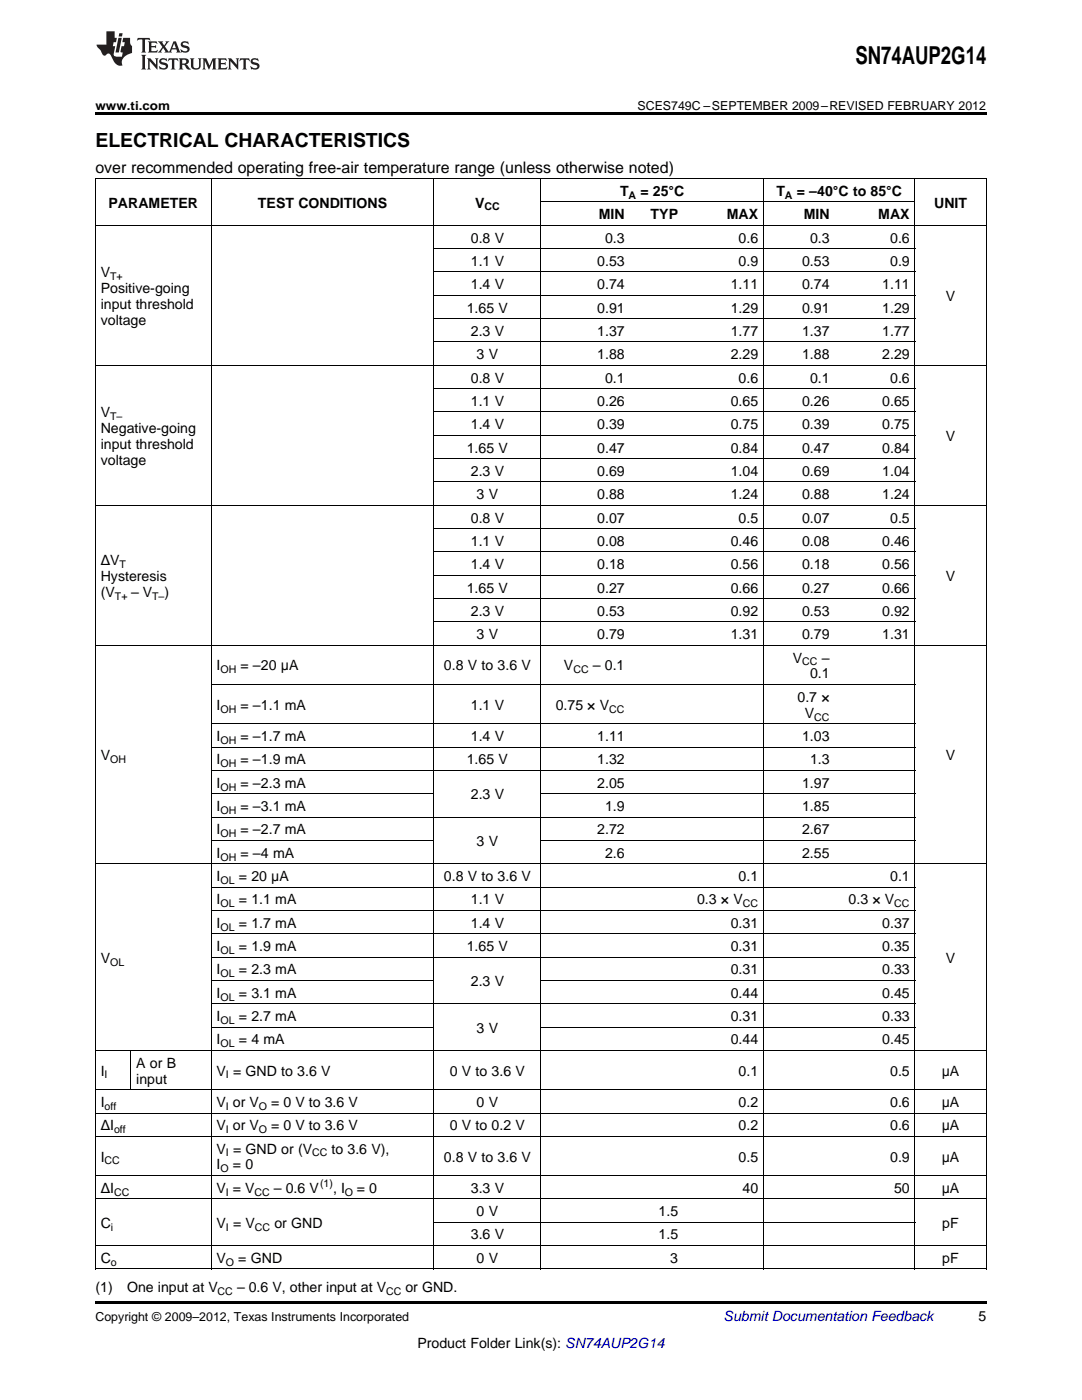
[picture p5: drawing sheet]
<svg xmlns="http://www.w3.org/2000/svg" width="216mm" height="279mm" viewBox="0 0 216 279" stroke-linecap="round" stroke-linejoin="round" font-family="sans-serif">
<g fill="#231f20">
<path d="M27.5 7.6l-.1 .5 .4-.2h.6v.1v2.1l-.2 .4h1l-.3-.4v-2.1l.1-.1h.5l.5 .2-.2-.5zM29.5 8.3l.2 .3v1.5l-.2 .4h1.8l.2-.6a1.04 1.04 0 0 1-1.3 .2v-.7h.6l.3 .2v-.6l-.3 .2h-.6v-.6l.8-.1 .4 .3-.2-.5zM31.5 8.3l.9 1.1-.9 1.1h.8l-.2-.2 .5-.7 .4 .7-.2 .2h1.5l-.1-.2 .1-.4h.9l.1 .4-.2 .2h1l-.3-.3-.7-1.9h-.5l-.9 2-.8-1 .9-1h-.8l.1 .3-.3 .5-.4-.6 .2-.2zM34.7 8.6l.4 1h-.7zM36.3 8.4a.63 .63 0 0 0-.2 .7 .63 .63 0 0 0 .6 .4l.6 .2 .1 .2a.75 .75 0 0 1-.7 .4 .75 .75 0 0 1-.6-.5l.1 .7 .1-.1a1.11 1.11 0 0 0 1.5-.6 1.13 1.13 0 0 0-1.2-.8l-.1-.4a1.04 1.04 0 0 1 1.2 .2l-.2-.5-.1 .1-.5-.2zM28.2 10.9l.2 .4v2.2l-.2 .4h1l-.3-.4v-2.2l.3-.4zM29.3 11.6l.3 .4v1.5l-.3 .4h.8l-.2-.4v-1.3l1.5 1.7v-1.9l.2-.4h-.7l.2 .4v.9l-1.1-1.3zM32 11.8a.62 .62 0 0 0-.2 .7 .62 .62 0 0 0 .6 .4l.6 .1 .1 .3a.76 .76 0 0 1-.7 .3 .76 .76 0 0 1-.6-.4l.1 .7 .1-.1a1.11 1.11 0 0 0 1.5-.6 1.13 1.13 0 0 0-1.2-.8l-.1-.4a1.04 1.04 0 0 1 1.2 .2l-.2-.6-.1 .1-.5-.1zM33.7 11.6l-.2 .6a.61 .61 0 0 1 .8-.3v1.6l-.2 .4h.9l-.2-.4v-1.6a.63 .63 0 0 1 .8 .3l-.2-.6zM35.6 11.6l.3 .4v1.5l-.3 .4h1l-.2-.2v-.8l.5 .2a.76 .76 0 0 0 1.2 .7l-1-1a.58 .58 0 0 0 .6-.5 .58 .58 0 0 0-.5-.6zM36.4 11.9h.1a.45 .45 0 0 1 .5 .1 .45 .45 0 0 1 .1 .5l-.7 .2zM37.9 11.6l.2 .2a2.17 2.17 0 0 0 .3 1.9 .99 .99 0 0 0 1.6-.6v-1.1l.2-.4h-.7l.2 .2a1.92 1.92 0 0 1-.2 1.8 .6 .6 0 0 1-.9-.5v-1.1l.2-.4zM40.4 11.6l.2 .4v1.5l-.2 .4h.7l-.2-.4v-1.4l.8 1.8 .8-1.8v1.4l-.2 .4h.9l-.2-.4v-1.5l.2-.4h-.8l-.6 1.5-.6-1.5zM43.4 11.6l.2 .4v1.5l-.2 .4h1.8l.2-.6a1.04 1.04 0 0 1-1.3 .1v-.6h.5l.4 .2v-.6l-.4 .2h-.5v-.7h.8l.3 .3-.1-.6zM45.5 11.6l.2 .4v1.5l-.2 .4h.7l-.2-.4v-1.3l1.5 1.7v-1.9l.2-.4h-.7l.2 .4v.9l-1.1-1.3zM47.9 11.6l-.1 .6a.61 .61 0 0 1 .8-.3v1.6l-.3 .4h1l-.3-.4 .1-1.6a.63 .63 0 0 1 .7 .3l-.1-.6zM50.2 11.8a.62 .62 0 0 0-.2 .7 .62 .62 0 0 0 .6 .4l.6 .1 .2 .3a.76 .76 0 0 1-.8 .3 .76 .76 0 0 1-.6-.4l.1 .7 .2-.1a1.11 1.11 0 0 0 1.5-.6 1.13 1.13 0 0 0-1.3-.8l-.1-.4a1.04 1.04 0 0 1 1.2 .2l-.1-.6-.2 .1-.5-.1z"/>
<path d="M21.2 6.3v2.6h-1.9l.1 .4 .7 .9a.91 .91 0 0 0 1 .8 .56 .56 0 0 1 .5-.3 .56 .56 0 0 1 .5 .3l.4 .8a1.53 1.53 0 0 0 1.9 1.2 1.54 1.54 0 0 1 1-2.1l.9-.3v-1.4a1.52 1.52 0 0 1-.3-1.6h-1.4l-.2 .8h.5l-.2 .8h-.4l-.2 1v.2l.4 .1-.2 .8a1.93 1.93 0 0 1-1.6-.3l.3-1.8h-.5l.2-.8h.4l.2-.8h-.4v-1.3zM23.6 7.6l-.6 2.9h.7l.6-2.9zM23.8 6.6l-.1 .7h.6l.2-.7z"/>
</g>
<path d="M19 22.5h177.8v.5h-177.8zM19 259.7h177.8v.5h-177.8z" fill="#000"/>
<g fill="none" stroke="#000" stroke-width=".2">
<path d="M19 35.6h177.8M19.1 35.7v217.6M42.1 35.7v217.6M86.6 35.7v217.6M107.9 35.7v217.6M152.3 35.7v217.6M182.5 35.7v217.6M196.8 35.7v217.6M19 45h177.8M86.6 58.9h96M86.6 54.3h96M86.6 49.6h96"/>
<path d="M107.9 40.3h74.7M19 72.9h177.8M86.6 77.6h96M86.6 68.2h96M86.6 63.6h96M86.6 96.2h96M86.6 91.5h96M86.6 86.9h96M86.6 82.2h96M19 100.8h177.8M86.6 119.5h96M86.6 114.8h96"/>
<path d="M86.6 110.2h96M86.6 105.5h96M19 128.8h177.8M42.2 136.6h140.4M86.6 124.1h96M42.2 158.4h44.4M42.2 153.8h140.4M42.2 149.1h140.4M42.2 144.4h140.4M107.9 158.4h74.7M19 172.4h177.8M42.2 177h140.4"/>
<path d="M42.2 167.7h44.4M42.2 163.1h140.4M107.9 167.7h74.7M42.2 195.7h44.4M42.2 191h140.4M42.2 186.4h140.4M42.2 181.7h140.4M107.9 195.7h74.7M19 217.5h177.8M19 209.6h177.8M26.1 209.7v7.8M42.2 205h44.4"/>
<path d="M42.2 200.3h140.4M107.9 205h74.7M19 239.3h177.8M19 234.6h177.8M19 226.8h177.8M19 222.1h177.8M19 253.2h177.8M19 248.6h177.8M86.6 243.9h96"/>
</g>
<text font-size="4.9" x="170.7" y="12.8">SN74AUP2G14</text>
<text font-size="3.9" x="19" y="29.3">ELECTRICAL CHARACTERISTICS</text>
<text font-size="3.2" x="19" y="34.4">over recommended operating free-air temperature range (unless otherwise noted)</text>
<g font-size="2.8">
<text x="21.7" y="41.4">PARAMETER</text>
<text x="51.5" y="41.4">TEST CONDITIONS</text>
<text x="94.8" y="41.4">V</text>
<text x="123.7" y="39.1">T</text>
<text x="127.8" y="39.1">= 25°C</text>
<text x="154.9" y="39.1">T</text>
<text x="159" y="39.1">= –40°C to 85°C</text>
<text x="186.4" y="41.4">UNIT</text>
<text x="119.5" y="43.7">MIN</text>
<text x="129.8" y="43.7">TYP</text>
<text x="145" y="43.7">MAX</text>
<text x="160.4" y="43.7">MIN</text>
<text x="175.3" y="43.7">MAX</text>
<text x="93.9" y="48.4">0.8 V</text>
<text x="93.9" y="53.1">1.1 V</text>
<text x="119.2" y="53.1">0.53</text>
<text x="120.7" y="48.4">0.3</text>
<text x="147.4" y="48.4">0.6</text>
<text x="147.4" y="53.1">0.9</text>
<text x="160.1" y="53.1">0.53</text>
<text x="161.6" y="48.4">0.3</text>
<text x="177.6" y="48.4">0.6</text>
<text x="177.6" y="53.1">0.9</text>
<text x="20.1" y="55.3">V</text>
<text x="20.1" y="58.5">Positive-going</text>
<text x="93.9" y="57.7">1.4 V</text>
<text x="119.2" y="57.7">0.74</text>
<text x="145.8" y="57.7">1.11</text>
<text x="160.1" y="57.7">0.74</text>
<text x="176" y="57.7">1.11</text>
<text x="20.1" y="61.6">input threshold</text>
<text x="20.1" y="64.8">voltage</text>
<text x="93.1" y="62.4">1.65 V</text>
<text x="119.2" y="62.4">0.91</text>
<text x="145.8" y="62.4">1.29</text>
<text x="160.1" y="62.4">0.91</text>
<text x="176" y="62.4">1.29</text>
<text x="188.7" y="60">V</text>
<text x="93.9" y="67">2.3 V</text>
<text x="95.1" y="71.7">3 V</text>
<text x="119.2" y="67">1.37</text>
<text x="119.2" y="71.7">1.88</text>
<text x="145.8" y="67">1.77</text>
<text x="145.8" y="71.7">2.29</text>
<text x="160.1" y="67">1.37</text>
<text x="160.1" y="71.7">1.88</text>
<text x="176" y="67">1.77</text>
<text x="176" y="71.7">2.29</text>
<text x="93.9" y="76.3">0.8 V</text>
<text x="120.7" y="76.3">0.1</text>
<text x="147.4" y="76.3">0.6</text>
<text x="161.6" y="76.3">0.1</text>
<text x="177.6" y="76.3">0.6</text>
<text x="20.1" y="83.2">V</text>
<text x="93.9" y="81">1.1 V</text>
<text x="119.2" y="81">0.26</text>
<text x="145.8" y="81">0.65</text>
<text x="160.1" y="81">0.26</text>
<text x="176" y="81">0.65</text>
<text x="20.1" y="86.4">Negative-going</text>
<text x="20.1" y="89.6">input threshold</text>
<text x="93.9" y="85.7">1.4 V</text>
<text x="119.2" y="85.7">0.39</text>
<text x="145.8" y="85.7">0.75</text>
<text x="160.1" y="85.7">0.39</text>
<text x="176" y="85.7">0.75</text>
<text x="188.7" y="88">V</text>
<text x="20.1" y="92.7">voltage</text>
<text x="93.1" y="90.3">1.65 V</text>
<text x="93.9" y="95">2.3 V</text>
<text x="119.2" y="90.3">0.47</text>
<text x="119.2" y="95">0.69</text>
<text x="145.8" y="90.3">0.84</text>
<text x="145.8" y="95">1.04</text>
<text x="160.1" y="90.3">0.47</text>
<text x="160.1" y="95">0.69</text>
<text x="176" y="90.3">0.84</text>
<text x="176" y="95">1.04</text>
<text x="95.1" y="99.6">3 V</text>
<text x="119.2" y="99.6">0.88</text>
<text x="145.8" y="99.6">1.24</text>
<text x="160.1" y="99.6">0.88</text>
<text x="176" y="99.6">1.24</text>
<text x="93.9" y="104.3">0.8 V</text>
<text x="119.2" y="104.3">0.07</text>
<text x="147.4" y="104.3">0.5</text>
<text x="160.1" y="104.3">0.07</text>
<text x="177.6" y="104.3">0.5</text>
<text x="20.1" y="112.7">ΔV</text>
<text x="93.9" y="108.9">1.1 V</text>
<text x="93.9" y="113.6">1.4 V</text>
<text x="119.2" y="108.9">0.08</text>
<text x="119.2" y="113.6">0.18</text>
<text x="145.8" y="108.9">0.46</text>
<text x="145.8" y="113.6">0.56</text>
<text x="160.1" y="108.9">0.08</text>
<text x="160.1" y="113.6">0.18</text>
<text x="176" y="108.9">0.46</text>
<text x="176" y="113.6">0.56</text>
<text x="20.1" y="115.9">Hysteresis</text>
<text x="20.1" y="119.1">(V</text>
<text x="26.2" y="119.1">– V</text>
<text x="32.8" y="119.1">)</text>
<text x="93.1" y="118.3">1.65 V</text>
<text x="119.2" y="118.3">0.27</text>
<text x="145.8" y="118.3">0.66</text>
<text x="160.1" y="118.3">0.27</text>
<text x="176" y="118.3">0.66</text>
<text x="188.7" y="115.9">V</text>
<text x="93.9" y="122.9">2.3 V</text>
<text x="119.2" y="122.9">0.53</text>
<text x="145.8" y="122.9">0.92</text>
<text x="160.1" y="122.9">0.53</text>
<text x="176" y="122.9">0.92</text>
<text x="95.1" y="127.6">3 V</text>
<text x="119.2" y="127.6">0.79</text>
<text x="145.8" y="127.6">1.31</text>
<text x="160.1" y="127.6">0.79</text>
<text x="176" y="127.6">1.31</text>
<text x="43.2" y="133.8">I</text>
<text x="48" y="133.8">= –20 μA</text>
<text x="88.6" y="133.8">0.8 V to 3.6 V</text>
<text x="112.5" y="133.8">V</text>
<text x="118.3" y="133.8">– 0.1</text>
<text x="158.2" y="132.2">V</text>
<text x="161.6" y="135.4">0.1</text>
<text x="164" y="132.2">–</text>
<text x="43.2" y="141.6">I</text>
<text x="48" y="141.6">= –1.1 mA</text>
<text x="93.9" y="141.6">1.1 V</text>
<text x="110.9" y="141.6">0.75 × V</text>
<text x="159.1" y="140.1">0.7 ×</text>
<text x="160.6" y="143.2">V</text>
<text x="43.2" y="147.9">I</text>
<text x="48" y="147.9">= –1.7 mA</text>
<text x="93.9" y="147.9">1.4 V</text>
<text x="119.2" y="147.9">1.11</text>
<text x="160.1" y="147.9">1.03</text>
<text x="20.1" y="151.7">V</text>
<text x="43.2" y="152.5">I</text>
<text x="48" y="152.5">= –1.9 mA</text>
<text x="93.1" y="152.5">1.65 V</text>
<text x="119.2" y="152.5">1.32</text>
<text x="161.6" y="152.5">1.3</text>
<text x="188.7" y="151.7">V</text>
<text x="43.2" y="157.2">I</text>
<text x="43.2" y="161.9">I</text>
<text x="48" y="157.2">= –2.3 mA</text>
<text x="48" y="161.9">= –3.1 mA</text>
<text x="93.9" y="159.5">2.3 V</text>
<text x="119.2" y="157.2">2.05</text>
<text x="120.7" y="161.9">1.9</text>
<text x="160.1" y="157.2">1.97</text>
<text x="160.1" y="161.9">1.85</text>
<text x="43.2" y="166.5">I</text>
<text x="48" y="166.5">= –2.7 mA</text>
<text x="119.2" y="166.5">2.72</text>
<text x="160.1" y="166.5">2.67</text>
<text x="43.2" y="171.2">I</text>
<text x="48" y="171.2">= –4 mA</text>
<text x="95.1" y="168.8">3 V</text>
<text x="120.7" y="171.2">2.6</text>
<text x="160.1" y="171.2">2.55</text>
<text x="43.2" y="175.8">I</text>
<text x="47.7" y="175.8">= 20 μA</text>
<text x="88.6" y="175.8">0.8 V to 3.6 V</text>
<text x="147.4" y="175.8">0.1</text>
<text x="177.6" y="175.8">0.1</text>
<text x="43.2" y="180.5">I</text>
<text x="43.2" y="185.1">I</text>
<text x="47.7" y="180.5">= 1.1 mA</text>
<text x="47.7" y="185.1">= 1.7 mA</text>
<text x="93.9" y="180.5">1.1 V</text>
<text x="93.9" y="185.1">1.4 V</text>
<text x="139.1" y="180.5">0.3 × V</text>
<text x="145.8" y="185.1">0.31</text>
<text x="169.3" y="180.5">0.3 × V</text>
<text x="176" y="185.1">0.37</text>
<text x="43.2" y="189.8">I</text>
<text x="47.7" y="189.8">= 1.9 mA</text>
<text x="93.1" y="189.8">1.65 V</text>
<text x="145.8" y="189.8">0.31</text>
<text x="176" y="189.8">0.35</text>
<text x="20.1" y="192.1">V</text>
<text x="43.2" y="194.5">I</text>
<text x="47.7" y="194.5">= 2.3 mA</text>
<text x="93.9" y="196.8">2.3 V</text>
<text x="145.8" y="194.5">0.31</text>
<text x="176" y="194.5">0.33</text>
<text x="188.7" y="192.1">V</text>
<text x="43.2" y="199.1">I</text>
<text x="43.2" y="203.8">I</text>
<text x="47.7" y="199.1">= 3.1 mA</text>
<text x="47.7" y="203.8">= 2.7 mA</text>
<text x="145.8" y="199.1">0.44</text>
<text x="145.8" y="203.8">0.31</text>
<text x="176" y="199.1">0.45</text>
<text x="176" y="203.8">0.33</text>
<text x="43.2" y="208.4">I</text>
<text x="47.7" y="208.4">= 4 mA</text>
<text x="95.1" y="206.1">3 V</text>
<text x="145.8" y="208.4">0.44</text>
<text x="176" y="208.4">0.45</text>
<text x="20.1" y="214.7">I</text>
<text x="27.2" y="213.1">A or B</text>
<text x="43.2" y="214.7">V = GND to 3.6 V</text>
<text x="89.7" y="214.7">0 V to 3.6 V</text>
<text x="147.4" y="214.7">0.1</text>
<text x="177.6" y="214.7">0.5</text>
<text x="187.9" y="214.7">μA</text>
<text x="20.1" y="220.9">I</text>
<text x="27.2" y="216.3">input</text>
<text x="43.2" y="220.9">V or V</text>
<text x="54.1" y="220.9">= 0 V to 3.6 V</text>
<text x="95.1" y="220.9">0 V</text>
<text x="147.4" y="220.9">0.2</text>
<text x="177.6" y="220.9">0.6</text>
<text x="187.9" y="220.9">μA</text>
<text x="20.1" y="225.6">ΔI</text>
<text x="43.2" y="225.6">V or V</text>
<text x="54.1" y="225.6">= 0 V to 3.6 V</text>
<text x="89.7" y="225.6">0 V to 0.2 V</text>
<text x="147.4" y="225.6">0.2</text>
<text x="177.6" y="225.6">0.6</text>
<text x="187.9" y="225.6">μA</text>
<text x="20.1" y="231.8">I</text>
<text x="43.2" y="230.2">V = GND or (V</text>
<text x="43.2" y="233.4">I</text>
<text x="46.5" y="233.4">= 0</text>
<text x="66.1" y="230.2">to 3.6 V),</text>
<text x="88.6" y="231.8">0.8 V to 3.6 V</text>
<text x="147.4" y="231.8">0.5</text>
<text x="177.6" y="231.8">0.9</text>
<text x="187.9" y="231.8">μA</text>
<text x="20.1" y="238.1">ΔI</text>
<text x="43.2" y="238.1">V = V</text>
<text x="54.7" y="238.1">– 0.6 V</text>
<text x="66.5" y="238.1">, I</text>
<text x="71.2" y="238.1">= 0</text>
<text x="93.9" y="238.1">3.3 V</text>
<text x="148.2" y="238.1">40</text>
<text x="178.4" y="238.1">50</text>
<text x="187.9" y="238.1">μA</text>
<text x="20.1" y="245">C</text>
<text x="43.2" y="245">V = V</text>
<text x="54.8" y="245">or GND</text>
<text x="95.1" y="242.7">0 V</text>
<text x="131.4" y="242.7">1.5</text>
<text x="188" y="245">pF</text>
<text x="93.9" y="247.4">3.6 V</text>
<text x="131.4" y="247.4">1.5</text>
<text x="19" y="257.9">(1)</text>
<text x="20.1" y="252">C</text>
<text x="25.4" y="257.9">One input at V</text>
<text x="43.2" y="252">V</text>
<text x="47.3" y="257.9">– 0.6 V, other input at V</text>
<text x="47.6" y="252">= GND</text>
<text x="80.9" y="257.9">or GND.</text>
<text x="95.1" y="252">0 V</text>
<text x="133.7" y="252">3</text>
<text x="188" y="252">pF</text>
<text x="195.3" y="263.6">5</text>
<text x="83.3" y="269">Product Folder Link(s): SN74AUP2G14</text>
</g>
<text font-size="2.8" fill="#0000c8" x="144.4" y="263.6">Submit Documentation Feedback</text>
<g font-size="2.5">
<text x="19" y="21.9">www.ti.com</text>
<text x="127.2" y="21.9">SCES749C –SEPTEMBER 2009–REVISED FEBRUARY 2012</text>
<text x="19" y="263.6">Copyright © 2009–2012, Texas Instruments Incorporated</text>
</g>
<g font-size="2.1">
<text x="96.7" y="42">CC</text>
<text x="125.4" y="39.7">A</text>
<text x="156.6" y="39.7">A</text>
<text x="22" y="55.8">T+</text>
<text x="22" y="83.8">T–</text>
<text x="23.8" y="113.3">T</text>
<text x="22.9" y="119.7">T+</text>
<text x="30.3" y="119.7">T–</text>
<text x="44" y="134.4">OH</text>
<text x="114.4" y="134.4">CC</text>
<text x="160.1" y="132.8">CC</text>
<text x="44" y="142.2">OH</text>
<text x="121.6" y="142.2">CC</text>
<text x="162.5" y="143.8">CC</text>
<text x="44" y="148.4">OH</text>
<text x="22" y="152.3">OH</text>
<text x="44" y="153.1">OH</text>
<text x="44" y="157.8">OH</text>
<text x="44" y="162.4">OH</text>
<text x="44" y="167.1">OH</text>
<text x="44" y="171.7">OH</text>
<text x="44" y="176.4">OL</text>
<text x="44" y="181">OL</text>
<text x="44" y="185.7">OL</text>
<text x="148.2" y="181">CC</text>
<text x="178.4" y="181">CC</text>
<text x="44" y="190.4">OL</text>
<text x="22" y="192.7">OL</text>
<text x="44" y="195">OL</text>
<text x="44" y="199.7">OL</text>
<text x="44" y="204.3">OL</text>
<text x="44" y="209">OL</text>
<text x="20.9" y="215.2">I</text>
<text x="45.1" y="215.2">I</text>
<text x="20.9" y="221.5">off</text>
<text x="45.1" y="221.5">I</text>
<text x="51.6" y="221.5">O</text>
<text x="22.8" y="226.1">off</text>
<text x="45.1" y="226.1">I</text>
<text x="51.6" y="226.1">O</text>
<text x="20.9" y="232.4">CC</text>
<text x="44" y="234">O</text>
<text x="45.1" y="230.8">I</text>
<text x="62.3" y="230.8">CC</text>
<text x="22.8" y="238.6">CC</text>
<text x="45.1" y="238.6">I</text>
<text x="50.8" y="238.6">CC</text>
<text x="63.9" y="236.9">(1)</text>
<text x="68.8" y="238.6">O</text>
<text x="22.1" y="245.6">i</text>
<text x="45.1" y="245.6">I</text>
<text x="50.9" y="245.6">CC</text>
<text x="22.1" y="252.6">o</text>
<text x="45.1" y="252.6">O</text>
<text x="43.4" y="258.4">CC</text>
<text x="77" y="258.4">CC</text>
</g>
</svg>
